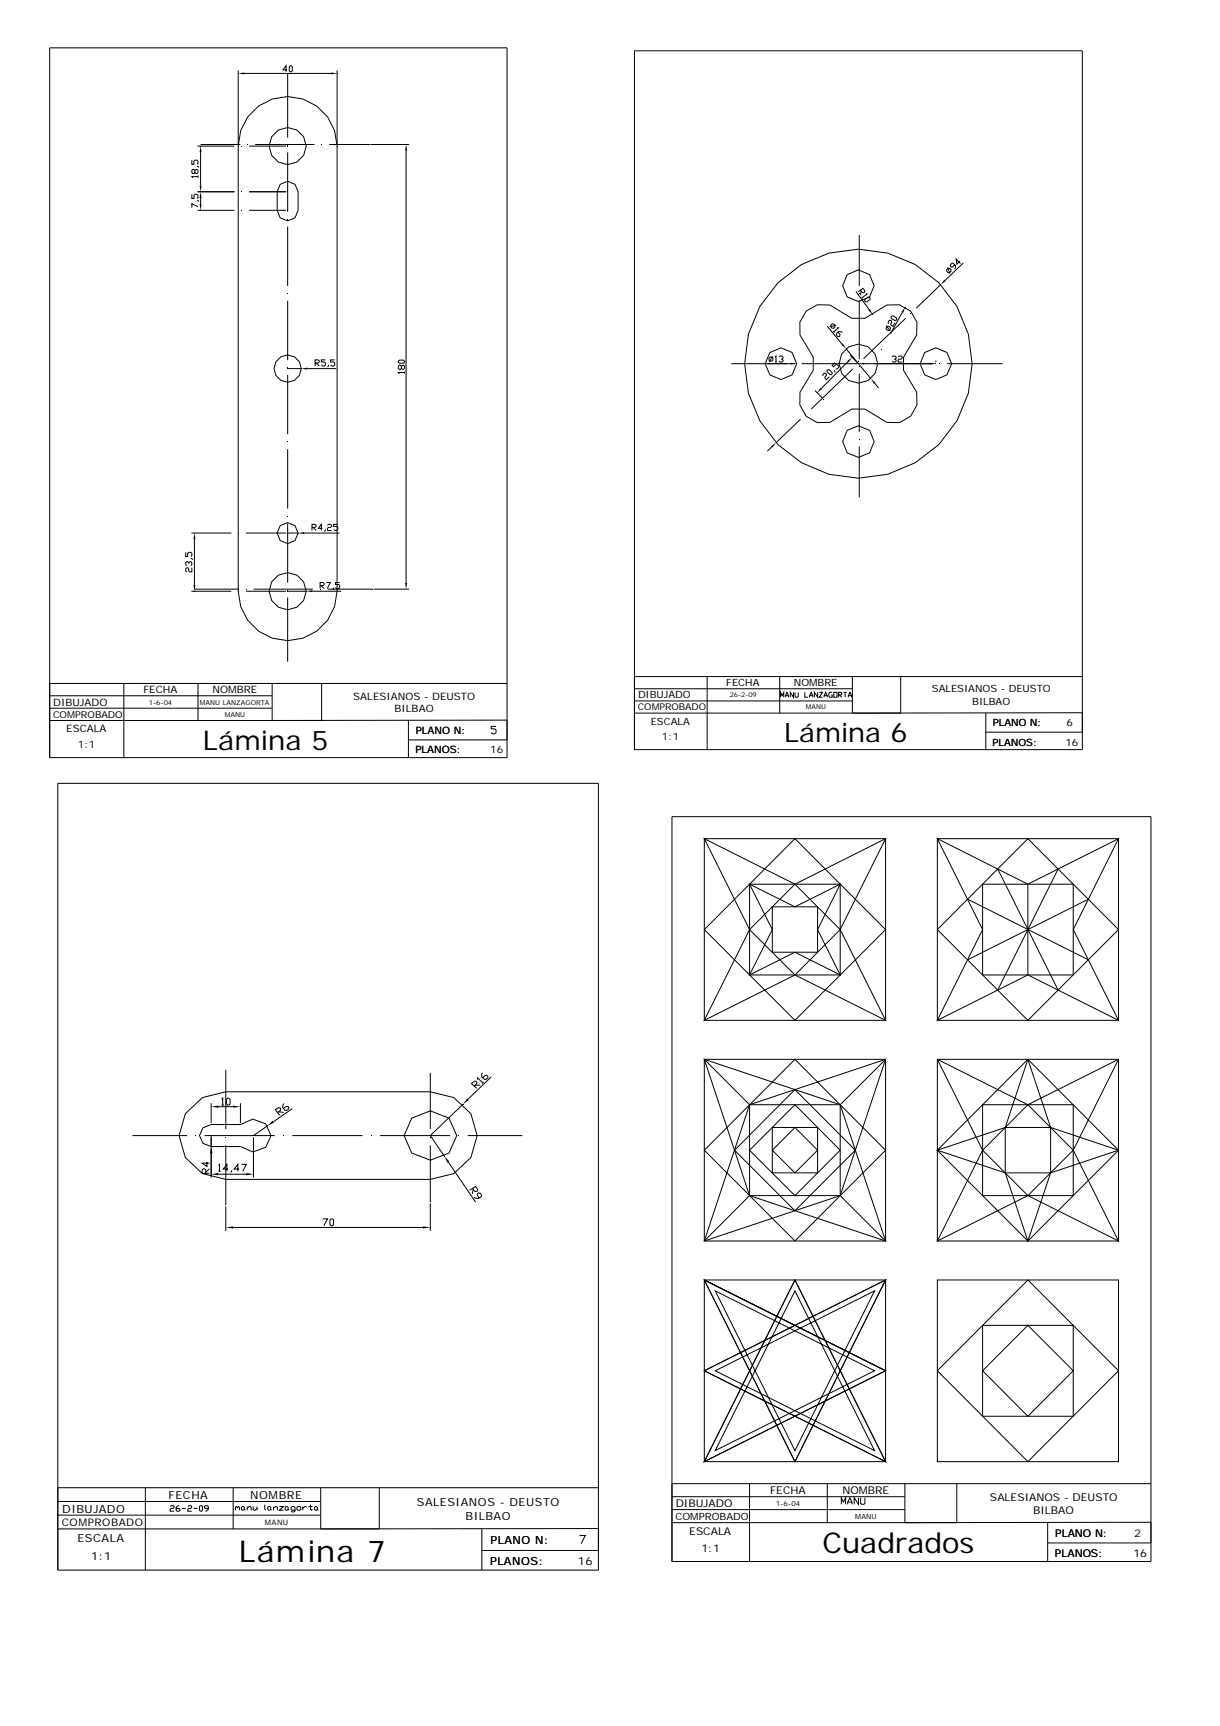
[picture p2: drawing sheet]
<svg xmlns="http://www.w3.org/2000/svg" width="210mm" height="297mm" viewBox="0 0 210 297" stroke-linecap="round" stroke-linejoin="round" font-family="sans-serif">
<g fill="none" stroke="#000" stroke-width=".17">
<path d="M8.6 8.2h78.7v122.2h-78.7zM41 12.1v12.8M42.1 12.6h14.9M49.4 12h-.7l.5-.7v1.1M49.5 12.6v11.1M50 11.3l.3 .2v.7l-.2 .2-.3-.2v-.7zM58 12.1v12.8M109.2 8.7h77.1v120.3h-77.1zM33 27.6v.7h.4v-.6l.1-.1h.4l.2 .1v.4l-.2 .2M33 33.4v.8h.4v-.6l.1-.2h.4l.2 .2v.4l-.2 .2M33.5 29.3l.2-.1 .4 .1v.4l-.2 .2-.4-.2v-.4l-.1-.1-.4 .1v.4l.2 .2 .3-.2M33.9 28.6l.4 .2"/>
<path d="M33.9 34.5l.4 .2M34 33h6.3M34 25.1h6.3M34 36.2h6.3M34.1 35.6l-1.1-.5v.7M34.1 30.2v.4M34.1 30.4h-1.1l.2 .2M34.5 24.9h6.9M34.5 26.2v5.7M34.5 34.1v1M42.6 20.1a8.5 8.5 0 0 1 9.5-3.1 8.5 8.5 0 0 1 5.9 8.1v76.6a8.5 8.5 0 0 1-8.5 8.6 8.5 8.5 0 0 1-8.5-8.6v-76.6l.4-2.6zM42.9 33h6.3"/>
<path d="M42.9 25.1h6.3M42.9 36.2h6.3M43.9 24.9h10.2M48.2 31.7l1.3-.5 1.3 .5 .5 1.3v3.2l-.5 1.3-1.3 .5-1.3-.5-.5-1.3v-3.2zM49.5 26.2v10.2M49.5 39v10.2M56.7 24.9h6.8M63.8 24.9h6.6M69.9 25.9v74.4M49.5 51.8v10.2M133.9 48.7l4-3.2 4.8-1.9 5-.7 5.1 .7 4.7 1.9 4.1 3.2 3.1 4 2 4.8 .6 5.1-.6 5.1-2 4.7-3.1 4.1-4.1 3.1-4.7 2-5.1 .7-5-.7-4.8-2-4-3.1-3.1-4.1-2-4.7-.6-5.1 .6-5.1 2-4.8zM138.7 53.6l2-1.1h2.2l3.7 2.3h2.3l3.7-2.3h2.2l1.9 1.1 1.1 1.9v2.2l-2.3 3.8v2.2l2.3 3.8v2.2l-1.1 1.9-1.9 1.1h-2.2l-3.7-2.3h-2.3l-3.7 2.3h-2.2l-2-1.1-1-1.9v-2.2l2.3-3.8v-2.2l-2.3-3.8v-2.2z"/>
<path d="M142.4 56.1l2.5 3.1M143 55.9l.3-.2 .2 .1 .2 .2v.3l-.3 .2h-.2l-.2-.3zM143.4 57l.2 .3M143.9 56l-1.1 .2M144.1 56.4h.2l-.8 .7M144.3 57.2l.3 .4-.1 .2-.3 .1-.2-.3v-.2l.4-.3h.5l.1 .1M147.3 50.2l2.3 3.1M147.9 40.4v8.8M147.9 51.7v10.1M148.1 49.9l.3 .4h.4v-.3l-.3-.4-.8 .6M148.2 50.1l-.1 .7M148.3 51.1l.2 .3"/>
<path d="M148.9 51.5l.5-.4 .4 .2-.1 .2-.5 .5-.3-.1zM149 50.5l.2 .1-.8 .6M152.5 56l.7 1M152.7 56.2l.2-.1 .3 .2 .1 .2-.2 .3-.2 .1-.3-.2-.1-.2zM153.4 54.4h.3l.6 .3v.4l-.3 .1-.6-.4zM154 55.5l-.3 .7-.3-.2-.1-.2 .2-.3-.2-.4-.3 .1-.2 .3 .1 .2M155.3 53.8l-2 3.6M155.9 54.8l-7.3 6.9M161.9 49l-4.2 4M162.9 46.4l.3-.2h.2l.3 .2v.3l-.3 .2h-.2l-.3-.2zM163.1 46l.4 1.1M164.3 45.6l-.4 .4-.3-.2v-.2l.2-.3h.3l.3 .4v.5l-.1 .1"/>
<path d="M165.2 45l-.5 .5-.1-.9 .7 .8M165.8 45.3l-3.1 3M49.5 64.5v10.2M49.5 77.3v10.2M49.5 63.4h2.3M52.9 63.4h5M54.2 62.5h.6l.1-.4-.1-.2h-.6v1.1M54.4 62.5l.5 .5M56 61.9h-.7v.4h.5l.2 .2v.3l-.2 .2h-.3l-.2-.2M56.5 62.8l-.1 .4M57.6 61.9h-.7v.4h.5l.2 .2v.3l-.2 .2h-.3l-.2-.2M68.6 62.1l.1-.1h.7l.2 .1v.2l-.2 .2h-.7l-.1-.2z"/>
<path d="M69.1 63l.2-.1 .3 .1v.4l-.2 .2-.3-.2v-.4l-.2-.1-.3 .1v.4l.1 .2 .4-.2M69.6 64.1h-1l.1 .2M69.6 63.9v.4M132.5 61.4h.4l.1 .2v.4l-.1 .1h-.4l-.1-.1v-.4zM132.8 76.9l-.7 .7M132.9 61.3l-.5 1M133.4 61.4l.2-.1v1M133.4 62.3h.3M134.1 61.4l.2-.1h.3l.2 .1-.2 .4h-.2M134.6 61.8l.2 .2-.2 .3h-.3l-.2-.2M136.1 62.6h-10.2M137.8 72.1l-4.2 4.1"/>
<path d="M138 62.6h10M140.3 67.2l1.2 1.3M141.6 64.7v-.2l.3-.3h.2l.1 .4-.2 .3v.2l.2 .2 .5-.4M142.3 63.7l.4-.1 .5 .5v.3l-.3 .1-.6-.5zM143.6 63.7l.1 .4M143.7 62.4l-.5 .5 .3 .2 .3-.3h.3l.2 .2v.2l-.2 .3h-.3M145.6 60l4.3 5.2M145.9 62.3l-4.5 4.5M146.3 61.1l1.3 1.3M146.8 63.5l-7.2 6.9M147.7 62.1v.2M147.9 64.3v10"/>
<path d="M147.9 76.9v8.7M148.8 62.6h11.7M150.6 66l.6 .8M153.5 61.4l.2-.1h.4l.1 .1-.1 .4h-.2M154.1 61.8l.1 .2-.1 .3h-.4l-.2-.2M154.6 61.4l.1-.1h.4l.2 .1-.2 .4h-.4l-.1 .2v.3h.7M161.1 62.1v.2M163 62.6h9.6M32 95.1v.7h.3v-.6l.2-.1h.4l.1 .1v.4l-.1 .2M32.5 96.8l.2-.1 .3 .1v.4l-.1 .2M32.5 97v-.2l-.4-.1-.1 .1v.4l.1 .2M32.9 96.1l.3 .2"/>
<path d="M32.9 91.7h6.9M33 97.7v.7h-.3l-.2-.1v-.4l-.2-.2-.3 .2v.4l.1 .1M33.5 92.8v7.9M42.4 91.7h6.8M49.5 90.1v10.2M49.5 91.7h1.8M52.4 91.7h6M53.7 90.8h.5l.2-.2v-.2l-.2-.2h-.5v1.1M53.9 90.8l.5 .5M55.5 90.9h-.7l.5-.7v1.1M56 91.1l-.2 .4M56.4 90.4l.1-.2h.4l.2 .2v.2l-.2 .2h-.4l-.1 .1v.4h.7"/>
<path d="M58.1 90.2h-.7v.4h.6l.1 .2v.3l-.1 .2h-.4l-.2-.2M8.6 117.6h78.7M8.6 119.7h38.2M21.3 117.6v12.8M32.9 101.7h6.9M33.5 101.4h7.6M34.1 117.6v6.4M42.4 101.7h6.8M43.6 101.4h10.2M46.8 117.6v6.4l40.5-.1M49.5 102.8v11.1M49.5 101.7h3.2"/>
<path d="M53.8 101.7h4.9M55.1 100.8h.5l.2-.4-.2-.2h-.5v1.1M55.3 100.8l.5 .5M55.4 117.6v6.4h-46.8M56.2 100.2h.7l-.6 1.1M56.4 101.4h7.7M57.4 101.1v.2l-.2 .2M58.5 100.2h-.8v.4h.6l.2 .2v.3l-.2 .2h-.4l-.2-.2M64.3 101.4h6.1M109.2 116.4h77.1M109.2 118.5h37.5M121.7 116.4v12.6"/>
<path d="M134.2 116.4v6.3M134.3 120v-.9l.3 .6 .3-.6v.9M135.2 120l.2-.9 .3 .9M135.2 119.7h.5M136.6 119.1v.9l-.6-.9v.9M136.8 119.1v.7l.2 .2h.3l.1-.2v-.7M138.5 119.1v.9h.6M139.3 120l.3-.9 .3 .9M139.3 119.7h.6M140.7 119.1v.9l-.5-.9v.9M141 119.1h.6l-.6 .9h.6M141.8 120l.3-.9 .3 .9"/>
<path d="M141.8 119.7h.6M143.2 119.1h-.4l-.1 .2v.5l.1 .2h.4v-.4h-.1M143.5 119.1h.6v.9h-.6zM144.3 119.6h.5l.1-.3-.1-.2h-.5v.9M144.5 119.6l.4 .4M145.2 119.1h.5M145.5 119.1v.9M146 120l.3-.9 .3 .9M146 119.7h.6M146.7 116.4v6.3h39.6M155 116.4v6.3h-45.8M8.6 121.9h38.2"/>
<path d="M9.9 134.8h93.1v135.4h-93.1zM70.3 127.3h17M70.3 124v6.4M85.4 125h-.9v.4h.7l.2 .2v.5l-.2 .2h-.4l-.3-.2M109.2 120.6h37.5M169.7 122.7v6.3M169.7 126h16.6M115.7 140.5h82.4v128.2h-82.4zM121.2 144.3h31.2v31.3h-31.2zM121.2 144.3l15.6 7.9 15.6-7.9-7.8 15.7 7.8 15.6-15.6-7.8-15.6 7.8 7.8-15.6zM129 152.2h15.6v15.6h-15.6zM129 160l7.8-7.8 7.8 7.8-7.8 7.8z"/>
<path d="M129 152.2l7.8 3.9 7.8-3.9-3.9 7.8 3.9 7.8-7.8-3.9-7.8 3.9 3.9-7.8zM132.9 156.1h7.8v7.8h-7.8zM136.8 144.3l15.6 15.7-15.6 15.6-15.6-15.6zM161.3 144.3h31.2v31.3h-31.2zM161.3 144.3l15.6 7.9 15.6-7.9-7.8 15.7 7.8 15.6-15.6-7.8-15.6 7.8 7.8-15.6zM166.5 154.7l20.8 10.5M169.1 152.2h15.6v15.6h-15.6zM171.7 149.5l10.4 20.9M176.9 144.3l15.6 15.7-15.6 15.6-15.6-15.6zM176.9 152.2v15.6M182.1 149.5l-10.4 20.9M187.3 154.7l-20.8 10.5"/>
<path d="M22.8 195.4h9.4M31.9 191.7l2.9-2.8 4.1-1h35.2l4 1 2.9 2.8 1.1 3.7-1.1 3.8-2.9 2.8-4 1h-35.2l-4.1-1-2.9-2.8-1.1-3.8zM34.9 194.1l1.4-.6h5.1l2.1-.9 2.2 .8 1 2-1 2.1-2.2 .7-2.1-.9h-5.1l-1.4-.5-.6-1.4zM35.2 195.4h12.1M35.6 200v.7l-.8-.5h1.2M36.3 189.9v3.4M36.3 195.4v7.3M37.6 190.5h2.5M38.1 189.2l.2-.2v1.2M38.1 190.2h.4M38.9 184.1v10.2M38.9 197.1v10.2"/>
<path d="M39.2 189h.2l.2 .2v.8l-.2 .2h-.2l-.2-.2v-.8zM41.4 189.9v3.4M43.6 195.7v7M46.1 193.7l-2.5 1.7M47.8 191.5l.5-.4v-.3l-.1-.1-.3-.1-.5 .4 .8 .9M47.9 191.3l.9 .2M48.9 189.9l-.2 .1-.1 .6 .4 .5h.3l.4-.2v-.3l-.1-.2h-.3l-.5 .4M50.3 190.8l-3.2 2.2M50.3 195.4h12.1M65.4 195.4h12.1M70.9 192.4l3.2-1.2 3.2 1.2 1.3 3-1.3 3-3.2 1.3-3.2-1.3-1.3-3zM74.1 184.7v9.6"/>
<path d="M74.1 197.1v9.7M79.7 190l-5.6 5.4 2.4 3.6M80.5 195.4h9.4M81.6 186.9l.5-.4v-.3l-.2-.1h-.3l-.4 .4 .9 .8M81.8 186.8h.8M82.2 185.8v-.3l.9 .8M83.1 184.7l-.2 .1v.6l.5 .4h.3l.3-.3v-.3l-.2-.1h-.3l-.4 .4M83.2 186.2l-.2 .3M84.5 185.3l-3.9 3.9M121.2 182.3h31.2v31.3h-31.2zM121.2 182.3l7.8 7.8M129 190.1h15.6v15.7h-15.6z"/>
<path d="M129 190.1l23.4-7.8-7.8 23.5M129 190.1l-7.8 23.5 23.4-7.8M132.9 194h7.8v7.8h-7.8zM136.8 182.3l15.6 15.7-15.6 15.6-15.6-15.6zM136.8 187.5l10.4 10.5-10.4 10.4-10.4-10.4zM136.8 194l3.9 4-3.9 3.8-3.9-3.8zM136.8 190.1l7.8 7.9-7.8 7.8-7.8-7.8zM144.6 190.1l-23.4-7.8 7.8 23.5M144.6 190.1l7.8 23.5-23.4-7.8M152.4 182.3l-7.8 7.8M161.3 182.3h31.2v31.3h-31.2zM161.3 182.3l15.6 7.8 15.6-7.8-7.8 15.7 7.8 15.6-15.6-7.8-15.6 7.8 7.8-15.6z"/>
<path d="M169.1 190.1h15.6v15.7h-15.6zM173 194h7.8v7.8h-7.8zM176.9 182.3l15.6 15.7-15.6 15.6-15.6-15.6zM176.9 182.3l3.9 11.7 11.7 4-11.7 3.8-3.9 11.8-3.9-11.8-11.7-3.8 11.7-4zM176.9 190.1l7.8 7.9-7.8 7.8-7.8-7.8zM35.4 201.9v-.6l-.2-.2h-.2l-.2 .2v.6h1.2M36 201.1l-.6 .6M37.6 200.6l.2-.2v1.2M37.6 201.6h.4M37.6 202.1h4.8M38.9 207.6v4.2M39.2 201.2h-.8l.7-.8v1.2"/>
<path d="M39.9 201.4l-.2 .4M40.1 211.2h32.7M41.1 201.2h-.8l.6-.8v1.2M41.6 200.4h.8l-.6 1.2M55.5 209.8h.9l-.7 1.1M56.8 210l.2-.2 .4 .2v.7l-.2 .2h-.2l-.2-.2zM74.1 207.1v4.7M77.2 200l4.7 6.9M81.3 204.5l.4 .5 .3 .1 .1-.1 .1-.3-.3-.5-1.1 .6M81.4 204.7l-.1 .8M81.6 206l.1 .2 .6 .1 .5-.3 .1-.3-.2-.3-.3-.1-.2 .1-.1 .3 .4 .5M129 205.8l-7.8 7.8"/>
<path d="M144.6 205.8l7.8 7.8M121.2 220.3h31.2v31.2h-31.2zM121.2 220.3l31.2 15.6-31.2 15.6 15.6-31.2 15.6 31.2-31.2-15.6 31.2-15.6-15.6 31.2zM121.2 220.3l31.2 15.6M123.1 222.2l27.4 13.7-27.4 13.7 13.7-27.4 13.7 27.4-27.4-13.7 27.4-13.7-13.7 27.4zM161.3 220.3h31.2v31.2h-31.2zM169.1 228.1h15.6v15.6h-15.6zM176.9 220.3l15.6 15.6-15.6 15.6-15.6-15.6zM176.9 228.1l7.8 7.8-7.8 7.8-7.8-7.8zM9.9 258.4h45.3M9.9 256h93.1M25 256v14.2"/>
<path d="M29.3 259.3l.2-.2h.3l.2 .2-.2 .3h-.3l-.2 .1v.4h.7M30.8 259.1l-.5 .3v.5l.2 .2h.3l.2-.4-.2-.1h-.5M31.3 259.6h.7M32.3 259.3l.2-.2h.3l.2 .2-.2 .3h-.3l-.2 .1v.4h.7M33.3 259.6h.7M34.3 259.3l.2-.2 .3 .2v.6l-.1 .2-.4-.2zM35.9 259.6h-.6l-.1-.3 .1-.2h.4l.2 .2v.4l-.4 .4h-.2M40.1 256v7.1M40.5 259.4l.2-.1 .2 .3M40.5 259.3v.6M40.9 259.4l.2-.1 .1 .1v.5M41.6 259.4l.3-.1 .2 .1v.3l-.4 .2-.1-.2z"/>
<path d="M42.1 259.7l.1 .2M42.5 259.6l.4-.3h.2l.1 .1v.5M42.5 259.3v.6M43.6 259.3v.4l.1 .2h.2l.3-.3M44.2 259.3v.6M45.6 259v.7l.1 .2M46.1 259.4l.3-.1 .2 .1v.3l-.4 .2-.1-.2zM46.6 259.7l.1 .2M47.1 259.6l.5-.3 .2 .1v.5M47.1 259.3v.6M48.1 259.3h.7l-.7 .6h.7M49.1 259.4l.2-.1 .3 .1v.3l-.2 .2-.3-.2z"/>
<path d="M49.6 259.7l.2 .2M50.8 259.9h-.5l-.2-.2v-.3l.2-.1h.3l.2 .1v.7l-.2 .1-.5-.1M51.1 259.4l.2-.1h.3l.2 .1v.3l-.2 .2h-.3l-.2-.2zM52.1 259.3v.6M52.8 259.4l-.3-.1-.4 .3M53.1 259.3h.7M53.4 259v.7l.2 .2 .2-.2M54.1 259.4l.4-.1 .1 .1v.3l-.3 .2-.2-.2zM54.6 259.7l.2 .2M55.2 256v7.1h47.8M65.3 256v7.1h-55.4M115.7 255.3h82.4"/>
<path d="M115.7 259.8h40M115.7 257.6h40M129 255.3v13.4M142.4 255.3v6.7M144.8 258.9v-1.1l.4 .7 .3-.7v1.1M145.9 258.9v-.4l.4-.7 .3 .7v.4M145.9 258.5h.7M147.8 257.8v1.1l-.8-1.1v1.1M148.1 257.8v.9l.2 .2h.4l.2-.2v-.9M155.7 255.3v6.7h42.4M164.7 255.3v6.7h-49M9.9 260.8h45.3"/>
<path d="M82.9 263.1v7.1M82.9 266.8h20.1M99.8 264.2h1l-.8 1.5M180.3 265.5h17.8M180.3 262v6.7"/>
<circle cx="49.5" cy="25.1" r="3.2"/>
<circle cx="147.7" cy="49.2" r="2.72"/>
<circle cx="49.5" cy="63.4" r="2.34"/>
<circle cx="134.4" cy="62.6" r="2.72"/>
<circle cx="147.7" cy="62.6" r="3.3"/>
<circle cx="147.7" cy="76" r="2.72"/>
<circle cx="161.1" cy="62.6" r="2.72"/>
<circle cx="49.5" cy="91.7" r="1.81"/>
<circle cx="49.5" cy="101.7" r="3.2"/>
</g>
<g fill="#000">
<path d="M41 12.6l1.1-.1v.3zM57 12.5l1 .1-1 .2zM34.4 31.9h.3l-.2 1.1zM34.5 25.1l.2 1.1h-.3zM34.5 33l.2 1.1h-.3zM34.4 35.1h.3l-.2 1.1zM69.9 24.9l.2 1h-.4zM144.8 59.3l.3-.2 .5 .9zM149.4 53.4l.3-.2 .5 .9zM155.8 52.9l-.4 .9-.2-.1zM162.5 48.1l.3 .3-.9 .6zM51.9 63.4l1-.1v.3z"/>
<path d="M132.7 76.8l.9-.6-.7 .8zM136.1 62.4l1 .2-1 .2zM141.2 66.7l.3 .3-.9 .6zM145.8 62.1l.9-.6-.7 .9zM147.7 62.6l1.1-.2v.4zM149.9 65.2l.8 .6-.3 .3zM160 62.4l1.1 .2-1.1 .2zM33.5 91.7l.1 1.1h-.3zM51.3 91.7l1.1-.1v.3zM33.3 100.7h.3l-.1 1zM52.7 101.7l1.1-.1v.3zM69.7 100.3h.4l-.2 1.1z"/>
<path d="M36.3 197.3l.3 1.2h-.5zM36.3 190.5l1.3-.2v.3zM40.1 190.3l1.3 .2-1.3 .1zM46.1 193.7l.8-.8 .3 .3zM76.5 199l.8 .9-.3 .2zM80.4 189l.3 .3-1 .7zM36.3 202.1l1.3-.2v.4zM38.9 211.2l1.2-.1v.3zM42.4 201.9l1.2 .2-1.2 .2zM72.8 211.1l1.3 .1-1.3 .2z"/>
</g>
<text font-size="5.2" x="41.1" y="268.8">Lámina 7</text>
<text font-size="4.9" x="141.5" y="267.2">Cuadrados</text>
<text font-size="4.7" x="34.9" y="129.1">Lámina 5</text>
<text font-size="4.6" x="135" y="127.7">Lámina 6</text>
<g font-size="1.9">
<text x="29" y="257.9">FECHA</text>
<text x="43.1" y="257.9">NOMBRE</text>
<text x="10.7" y="260.3">DIBUJADO</text>
<text x="71.7" y="259.1">SALESIANOS - DEUSTO</text>
<text x="80.1" y="261.5">BILBAO</text>
<text x="13.3" y="265.4">ESCALA</text>
<text x="15.7" y="268.4">1:1</text>
<text x="84.3" y="269.4">PLANOS:</text>
<text x="84.4" y="265.7">PLANO N:</text>
<text x="99.5" y="269.4">16</text>
</g>
<g font-size="1.8">
<text x="24.7" y="119.3">FECHA</text>
<text x="36.6" y="119.3">NOMBRE</text>
<text x="9.2" y="121.5">DIBUJADO</text>
<text x="60.8" y="120.4">SALESIANOS - DEUSTO</text>
<text x="67.9" y="122.6">BILBAO</text>
<text x="11.4" y="126">ESCALA</text>
<text x="13.4" y="128.8">1:1</text>
<text x="71.5" y="129.7">PLANOS:</text>
<text x="71.5" y="126.3">PLANO N:</text>
<text x="84.4" y="129.7">16</text>
<text x="132.5" y="257.1">FECHA</text>
<text x="145" y="257.1">NOMBRE</text>
<text x="10.6" y="262.6">COMPROBADO</text>
<text x="116.3" y="259.4">DIBUJADO</text>
<text x="170.4" y="258.3">SALESIANOS - DEUSTO</text>
<text x="177.8" y="260.5">BILBAO</text>
<text x="118.6" y="264.2">ESCALA</text>
<text x="120.7" y="267">1:1</text>
<text x="181.6" y="268">PLANOS:</text>
<text x="181.6" y="264.5">PLANO N:</text>
<text x="195.1" y="268">16</text>
<text x="195.2" y="264.5">2</text>
</g>
<g font-size="1.7">
<text x="125" y="118.1">FECHA</text>
<text x="136.6" y="118.1">NOMBRE</text>
<text x="160.4" y="119.2">SALESIANOS - DEUSTO</text>
<text x="109.8" y="120.2">DIBUJADO</text>
<text x="112" y="124.7">ESCALA</text>
<text x="167.3" y="121.3">BILBAO</text>
<text x="170.9" y="125">PLANO N:</text>
<text x="183.5" y="125">6</text>
<text x="113.9" y="127.4">1:1</text>
<text x="170.8" y="128.3">PLANOS:</text>
<text x="183.4" y="128.3">16</text>
<text x="116.2" y="261.6">COMPROBADO</text>
</g>
<g font-size="1.6">
<text x="9.1" y="123.5">COMPROBADO</text>
<text x="109.8" y="122.3">COMPROBADO</text>
</g>
<text font-size="1.3" x="45.6" y="262.4">MANU</text>
<g font-size="1.2">
<text x="25.6" y="121.2">1-6-04</text>
<text x="34.4" y="121.2">MANU LANZAGORTA</text>
<text x="38.7" y="123.4">MANU</text>
<text x="133.5" y="259.1">1-6-04</text>
<text x="147.2" y="261.4">MANU</text>
</g>
<g font-size="1.1">
<text x="125.6" y="120">26-2-09</text>
<text x="138.7" y="122.1">MANU</text>
</g>
</svg>
